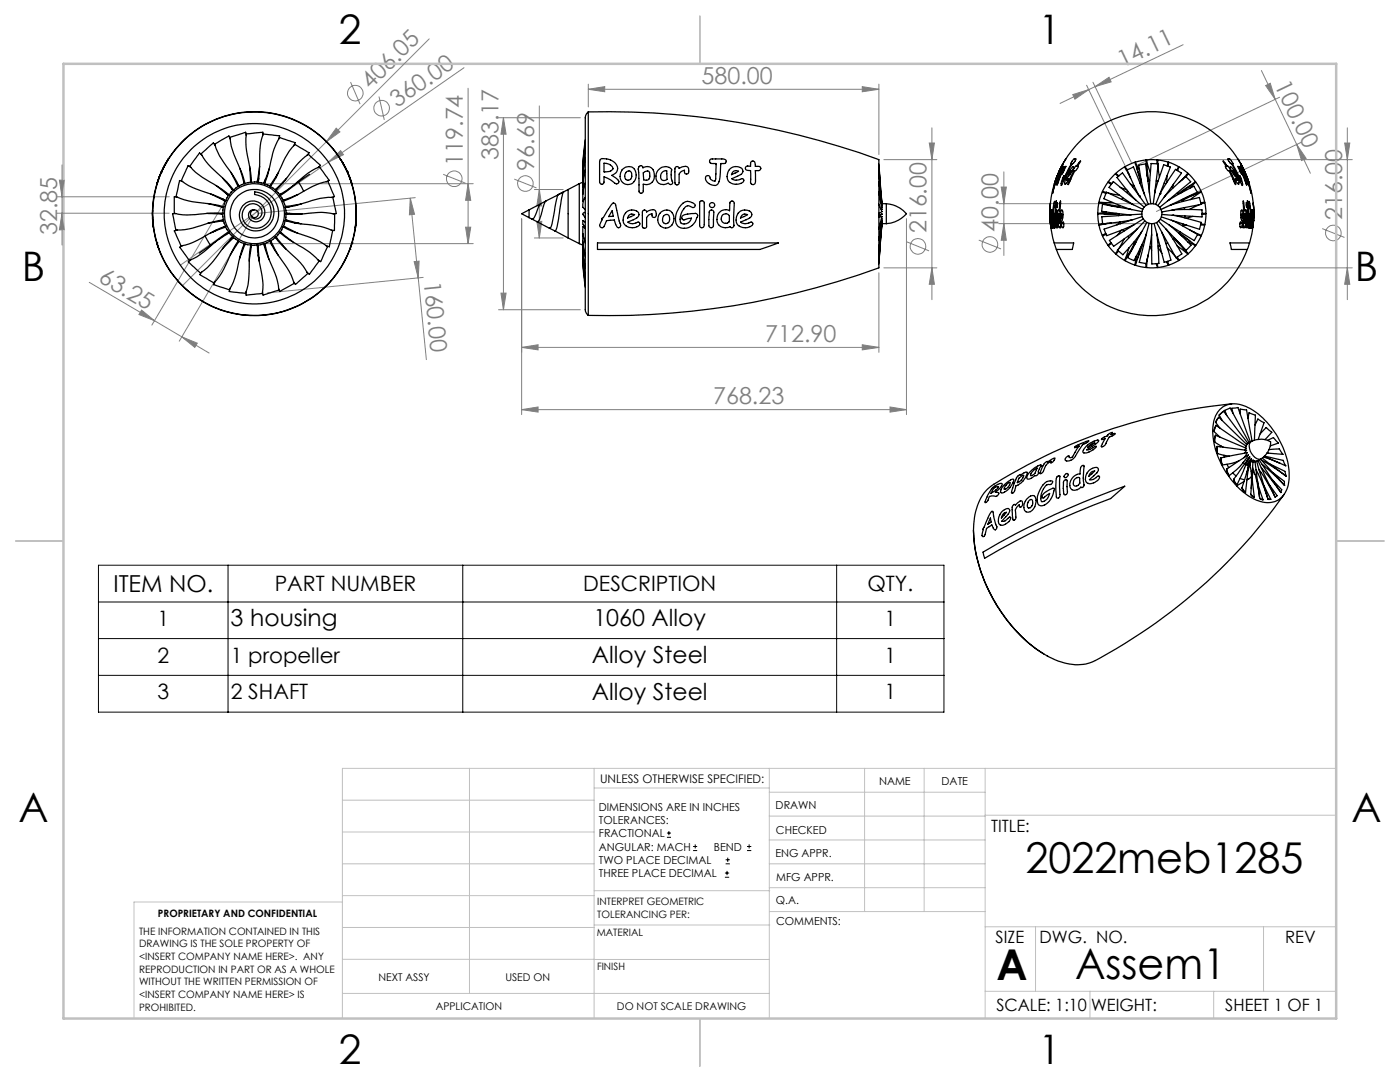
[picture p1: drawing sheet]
<svg xmlns="http://www.w3.org/2000/svg" width="279mm" height="216mm" viewBox="0 0 279 216" stroke-linecap="round" stroke-linejoin="round" font-family="sans-serif">
<g fill="none" stroke="#808080" stroke-width=".2">
<path d="M70 16.4l1.9 4.4M75.6 19.3l1.1 4.6M85.7 7.8l-49.3 49.2M92.6 13.5l-27.1 18.8M93.4 17.6v31M117.4 17.8l3.3-.5v1zM117.4 16.8v4.5M117.4 17.8h58M172.1 17.3l3.3 .5-3.3 .5zM175.4 16.8v14M214.1 18.9l3.2-1-2.8 1.9zM216.9 17l7.6 16"/>
<path d="M217.3 17.9l-5.7 2.7M218.1 16.4l7.7 16M218.5 17.3l2.8-1.9 .5 .9zM218.5 17.3l-1.2 .6M236.1 8.9l-17.6 8.4M251.7 14.1l2.8 5.7M252.6 17.1l.9-.5 1 3.2zM254.5 19.8l7 14.8M255.4 19.4l-28.3 13.5M11.4 39.3h22.4M11.9 35.9h1l-.5 3.4zM12.4 32.9v16"/>
<path d="M51.8 36.7h42.6M65.5 32.3l2.5-2.2 .5 .8zM65.5 32.3l-29.5 20.6M67.1 25.6l.7 .7-2.7 2zM81.9 39.5l3.2 32.3M81.9 39.5l.8 3.3-1 .1zM82.9 39.4l-31.1 3.1M88.4 34.8l4.5 1.7M93.4 36.7l.5 3.3h-1zM99.5 23.5h16.3M100.5 23.5l.5 3.3h-1zM100.5 23.5v38.3"/>
<path d="M102.6 35.7l4.5 1.8M106.6 37.8h5.8M107.6 21.1v26.4M107.6 37.8l.5 3.3h-1zM176.4 31.9h10.6M185.5 28.5h1l-.5 3.4zM186 25.5v34.3M199.8 37.3h1l-.5 3.3zM200.3 34.3v16.7M230.9 31.9h39M258.8 28.9l1.9 2.7-.9 .4zM259.7 28.4l-28.9 13.8"/>
<path d="M268.4 28.5h1l-.5 3.4zM268.9 25.5v34.3M11.4 42.5h22.4M12.4 42.5l.5 3.4h-1zM17.8 56.3l18.5 10.9M44.8 40.3l-14.5 24.6M50.3 43.5l-14.5 24.6M51.8 48.6h42.6M82.7 52.2l.9-.1-.1 3.4zM84.5 55.4l-31.2 3.1M92.9 45.3h1l-.5 3.3zM100 58.5h1l-.5 3.3z"/>
<path d="M104.1 43.6v39.1M106.6 47.5h5.8M107.1 44.2h1l-.5 3.3zM175.4 54.4v15.9M176.4 53.4h10.6M180.9 43.6v39.1M181 48.3l4.4 1.8M186 53.4l.5 3.3h-1zM195.3 47.9l4.5 1.8M199.3 40.6h29.6M199.3 44.6h29.6M200.3 44.6l.5 3.3h-1z"/>
<path d="M230.9 53.4h39M263.9 45.6l4.4 1.8M268.9 53.4l.5 3.3h-1zM28.3 61.9l2.5 2.1-3.1-1.2zM36.3 67.2l5.4 3.2M36.3 67.2l3.1 1.3-.5 .8zM99.5 61.8h16.3M104.1 69.3l3.3-.5v1zM104.1 69.3h71.3M172.1 68.8l3.3 .5-3.3 .5zM104.1 81.7l3.3-.5v1zM104.1 81.7h76.8"/>
<path d="M177.6 81.2l3.3 .5-3.3 .5z"/>
<circle cx="70.9" cy="18.6" r="1.55"/>
<circle cx="76.2" cy="21.6" r="1.55"/>
<circle cx="90.7" cy="35.7" r="1.55"/>
<circle cx="104.9" cy="36.6" r="1.56"/>
<circle cx="183.2" cy="49.1" r="1.55"/>
<circle cx="197.6" cy="48.8" r="1.55"/>
<circle cx="266.1" cy="46.5" r="1.55"/>
</g>
<g fill="none" stroke="#000" stroke-width=".2">
<path d="M19.6 112.8h168.8v29.3h-168.8zM45.5 112.8v29.3M92.4 112.8v29.3M167 112.8v29.3M19.6 120.1h168.8M19.6 127.4h168.8M19.6 134.8h168.8M133.1 167.1h.8M133.1 166.2h.8M133.5 165.8v.9M138.3 169.7h.8M138.3 168.9h.8"/>
<path d="M138.7 168.5v.8M144.7 175h.8M144.7 174.2h.8M144.8 172.4h.9M144.8 171.6h.9M145.1 173.8v.8M145.2 171.1v.9M149.1 169.7h.8M149.1 168.9h.8M149.5 168.5v.8"/>
</g>
<g fill="none" stroke="#c0c0c0" stroke-width=".2">
<path d="M68.3 159.7h50.3M93.7 153.3v44.9M118.6 153.3v49.9M118.6 157.2h34.9M153.5 153.3v49.9M153.5 158.1h43.1M172.5 153.3v28.6M184.4 153.3v28.6M196.6 153.3v49.9M266.7 153.3h-198.4v49.9M68.3 178.7h50.3M68.3 172.4h50.3"/>
<path d="M68.3 166h50.3M68.3 180h-41.6v23.2M118.6 177.7h35M153.5 167.6h43.1M153.5 162.8h43.1M153.5 172.4h43.1M153.5 177.1h43.1M196.6 162.7h70.1M68.3 198.2h85.2M68.3 191.4l85.2 .1M68.3 185.1h50.3M118.6 184.6h35"/>
<path d="M153.6 181.9h43M196.6 197.8h70.1M196.6 184.9h70.1M206.7 184.9v12.9M217.5 197.8v5.4M242.2 197.8v5.4M252.2 184.9v12.9"/>
</g>
<path d="M139.7 3.2v9.5M3.1 107.9h9.6M266.7 107.9h9.5M139.7 203.2v9.6" fill="none" stroke="#c0c0c0" stroke-width=".25"/>
<path d="M12.7 12.7h254v190.5h-254z" fill="none" stroke="#c0c0c0" stroke-width=".5"/>
<g fill="#808080">
<path d="M65.5 32.3l2.5-2.2 .5 .8z"/>
<path d="M67.1 25.6l.7 .7-2.7 2z"/>
<path d="M117.4 17.8l3.3-.5v1zM172.1 17.3l3.3 .5-3.3 .5zM104.1 69.3l3.3-.5v1zM172.1 68.8l3.3 .5-3.3 .5z"/>
<path d="M104.1 81.7l3.3-.5v1zM177.6 81.2l3.3 .5-3.3 .5z"/>
<path d="M214.1 18.9l3.2-1-2.8 1.9zM218.5 17.3l2.8-1.9 .5 .9z"/>
<path d="M107.1 44.2h1l-.5 3.3zM107.6 37.8l.5 3.3h-1zM12.4 42.5l.5 3.4h-1zM11.9 35.9h1l-.5 3.4z"/>
<path d="M100.5 23.5l.5 3.3h-1zM100 58.5h1l-.5 3.3zM185.5 28.5h1l-.5 3.4zM186 53.4l.5 3.3h-1zM93.4 36.7l.5 3.3h-1zM92.9 45.3h1l-.5 3.3zM268.4 28.5h1l-.5 3.4zM268.9 53.4l.5 3.3h-1zM199.8 37.3h1l-.5 3.3zM200.3 44.6l.5 3.3h-1z"/>
<path d="M81.9 39.5l.8 3.3-1 .1zM82.7 52.2l.9-.1-.1 3.4z"/>
<path d="M252.6 17.1l.9-.5 1 3.2zM258.8 28.9l1.9 2.7-.9 .4z"/>
<path d="M28.3 61.9l2.5 2.1-3.1-1.2zM36.3 67.2l3.1 1.3-.5 .8z"/>
</g>
<g fill="none" stroke="#000" stroke-width=".25">
<path d="M31.4 36.3l-.1 .5zM31.7 35.6a19.3 19.3 0 0 0-1.3 6.3M31.7 35.6l.1-.3-.4 1M32.2 34.3l-.5 1.3M32.2 34.3h.1M33 32.7l-.8 1.6M33.1 32.6l-.9 1.7M33.1 32.6h.1M33.1 32.6l-.1 .1M33.6 31.8a20.3 20.3 0 0 1 34.3 0M33.6 31.8l-.6 .9M33.6 31.8l.1-.2-1.3 2.3-1 2.4"/>
<path d="M35.4 39.4l-.6-.1v3.2a18.6 18.6 0 0 0 6.8 0l2.9 .1 .1-1.3M36.4 36.2l-.6-.1-.7 3.1a18.8 18.8 0 0 0 6.7 1.5l2.9 .6 .3-1.3M38.1 33.4l-.6-.3-1.3 3a19 19 0 0 0 6.3 2.7l2.6 1.2 .6-1.1M40.3 31l-.5-.5-1.9 2.7a18.5 18.5 0 0 0 5.5 4l2.4 1.7 .8-1M42.1 38.7l2.8 1.4M42.9 29l-.3-.5-2.5 2.2a18.8 18.8 0 0 0 4.6 5.1l1.9 2.2 1.1-.9M43.1 37l2.5 2M44.3 39.7l.5 .2M44.4 35.5l2.1 2.5M44.7 35.9l.6 .5M44.8 39.9l-.1 .1M45 38.6l.4 .2"/>
<path d="M45.5 38.7l-.1 .1M45.9 27.7l-.2-.6-2.8 1.7a18.9 18.9 0 0 0 3.4 5.9l1.4 2.5 1.2-.6M46 34.4l1.5 2.8M46.4 37.7l-.1 .1M47.6 36.9l-.2 .1M47.9 33.6l.8 3.1M48.8 36.3l-.2 .1M49.1 27l-.1-.6-3.1 1a19.3 19.3 0 0 0 2.1 6.5l.9 2.8 1.3-.4M49.8 33.2l.2 3.2M50.2 36.1h-.2M51.4 36.1h.1M51.6 35.6v.5"/>
<path d="M51.8 33.2l-.5 3.1M52.4 27l.1-.6-3.3 .3a18.9 18.9 0 0 0 .7 6.8l.3 2.9h1.3M52.7 36.3l.2 .1M52.9 35.9l-.1 .5M53.8 33.6l-1.2 3M54 36.9l.2 .1M55.1 37.7l.1 .1M55.4 34.8l-.4 .8M55.6 34.4l-1.8 2.7M55.6 27.7l.2-.6-3.3-.4a19.2 19.2 0 0 0-.7 6.8l-.3 2.9 1.3 .3M56.1 38.7l.1 .1M56.8 39.9v.1"/>
<path d="M57.2 35.6l-2.3 2.3M58.6 29.1l.3-.6-3.1-1.1a17.8 17.8 0 0 0-2.1 6.6l-.9 2.7 1.2 .5M59.5 38.8l-3 1.2M59.5 36.3l1.1 1.9M61.3 31l.4-.5-2.9-1.7a17.6 17.6 0 0 0-3.4 5.9l-1.5 2.6 1.2 .7M61.8 34.8l-6 4M63.5 33.4l.4-.5-2.3-2.1a18.6 18.6 0 0 0-4.7 5.1l-1.9 2.1 .9 1M65.1 36.3l.6-.3-1.9-2.7a21.9 21.9 0 0 0-6.3 4.6l-1.6 1.1 .7 1.1M66.1 39.4l.6-.2-1.3-3a18.8 18.8 0 0 0-6.2 2.8l-2.7 1.1 .5 1.3M67.9 31.8l.6 .9M67.9 31.7l1.4 2.5 .9 2.6-.5-1.5 .1 .3M67.9 31.7v.1"/>
<path d="M68.4 32.6l.9 1.7M68.5 32.6h.1M68.5 32.6v.1M68.5 32.7l.8 1.6M69.3 34.3l.5 1.3M69.3 34.3h.1M69.8 35.6a21.1 21.1 0 0 1 1.3 6.3M111.4 38.8l1.1-.5a18.5 18.5 0 0 0-1 5.4l-.4 1.8-.2 .5-.2 .1M111.4 38.8l-.3 1.1-.5 2.8a5.9 5.9 0 0 1-.9 2.8h-.1M111.4 38.8l-2.5 1.3M113.4 37.8v9.7M113.4 37.8l-2 1"/>
<path d="M115.6 36.7v11.9M115.6 36.7l-2.2 1.1M116.3 36.4l-.7 .3M116.8 39.4a2.51 2.51 0 0 0-.5 2l.5 .5M116.8 36.5a7 7 0 0 0-.4 3.7M116.8 33.8l-.1 .3a14.9 14.9 0 0 0-.4 4.6M116.8 31.5l-.1 .4a24.5 24.5 0 0 0-.4 5.4M116.8 29.8l-.4 3.3-.1 3M116.8 28.5l-.4 3.7-.1 3M116.8 27.9l-.4 3.8-.1 3M117.4 22.3a153.8 153.8 0 0 1 58 9.7v21.3a153.7 153.7 0 0 1-58 9.6M117.4 22.3a2.67 2.67 0 0 0-.6 2.3v36.9a1.63 1.63 0 0 0 .6 1.4"/>
<path d="M117.4 22.3v40.6M119.8 31.9a1.59 1.59 0 0 1 1.7-.1 1.87 1.87 0 0 1 1.5 2.5l-.9 .7 1.3 1a.45 .45 0 0 1-.1 .6 .45 .45 0 0 1-.6 0l-.8-.7-1.4-.6v.5a.63 .63 0 0 1 0 .7 .63 .63 0 0 1-.6 .3 2.16 2.16 0 0 1-.2-1.8v-2.8zM120.5 32.6a1.54 1.54 0 0 1 1.8 1.2 2.35 2.35 0 0 1-1.8 .5zM124.1 33.9a1.59 1.59 0 0 1 2.1-.5 1.59 1.59 0 0 1 .7 2 1.64 1.64 0 0 1-2.2 1.3 1.64 1.64 0 0 1-.7-2.5zM125.1 34.3a.62 .62 0 0 1 .7-.1 .62 .62 0 0 1 .3 .7 .78 .78 0 0 1-.8 1 .78 .78 0 0 1-.5-1.2zM127.6 33.1a.43 .43 0 0 1 .7 .4 1.51 1.51 0 0 1 1.7 0 1.51 1.51 0 0 1 .6 1.6 1.63 1.63 0 0 1-2.2 1.7v.6a.89 .89 0 0 1-.4 1.2 .9 .9 0 0 1-.5-1.2l-.1-3.7zM128.4 34.5a.69 .69 0 0 1 .6-.4 .69 .69 0 0 1 .6 .4 .96 .96 0 0 1 0 1.1 .96 .96 0 0 1-1 .3h-.2zM131.5 33.8a1.54 1.54 0 0 1 2.6 .2l-.2 1.3 .2 .6a.49 .49 0 0 1 0 .8 .49 .49 0 0 1-.7-.2 1.55 1.55 0 0 1-1.9 .1 1.55 1.55 0 0 1-.5-1.9zM132.2 34.4l.4-.3h.5v1.7a.79 .79 0 0 1-1 .1 .79 .79 0 0 1-.2-1.1zM134.8 33.4a.42 .42 0 0 1 .4-.1 .42 .42 0 0 1 .3 .3 1.2 1.2 0 0 1 1.9 0v.4a.45 .45 0 0 1-.2 .7 .45 .45 0 0 1-.6-.4v-.3h-.3l-.4 .3-.4 .4v1.7a.45 .45 0 0 1-.5 .5 .45 .45 0 0 1-.3-.7zM141.8 31.7h.7a4.7 4.7 0 0 1 2.4 .2 .45 .45 0 0 1 0 .5 .45 .45 0 0 1-.4 .2h-.7v.2a8.2 8.2 0 0 1-.5 3.9 1.62 1.62 0 0 1-2.3-.5 .62 .62 0 0 1-.2-.8 .62 .62 0 0 1 .7-.3 1.23 1.23 0 0 0 1 1l.2 .1 .1-.5 .1-2.9a.34 .34 0 0 0-.2-.2 .34 .34 0 0 0-.4 0 .52 .52 0 0 1-.6-.2 .52 .52 0 0 1 .1-.7zM145.8 33.6a1.75 1.75 0 0 1 2.4 .2 .94 .94 0 0 1-.9 1.3l-1.2 .6a2.51 2.51 0 0 0 2.1 0l.2 .1a1.19 1.19 0 0 1-1.5 1 1.65 1.65 0 0 1-1.6-.8 1.65 1.65 0 0 1 .1-1.9z"/>
<path d="M146.3 34.3l.5-.3 .6 .2-1.4 .7zM148.9 33.2h.9v-.2a.74 .74 0 0 1 .4-.9l.4 .3 .1 .8h.4a.5 .5 0 0 1 .7 .4 .5 .5 0 0 1-.7 .4h-.4l.1 1.7a.75 .75 0 0 1-.6 1.1 .75 .75 0 0 1-.4-1.1v-1.7h-.5a.44 .44 0 0 1-.5-.2 .44 .44 0 0 1 .1-.6zM175.4 38.3l.6 3.5h-.1M175.4 36.2l.6 5.2M175.4 34.5l.6 6.5M175.4 33.3l.6 7.5M175.4 32.7l.6 7.9h.9M210.8 35.6a19.7 19.7 0 0 0-1.2 6.3M210.8 35.6l-.4 1.1 .3-.7M211 35.2l.5-1.1-.8 1.8M211 35.2l-.3 .7M211.3 34.3l-.5 1.3"/>
<path d="M211.6 33.7l-.9 2.3M211.6 34.1l-.7 1.8zM211.6 33.7l-.3 .6M211.9 33.2l-1.5 3.6 .5-1.5zM211.9 34l-.9 2zM212.1 33.1l-1.6 3.8-.4 1.7 .8-3zM212.1 32.7l-.8 1.6M212.1 32.7l-.5 1M212.2 33.4l.1-.2-1.3 3.5-.1 .1v-.3l-.1 .3a8.7 8.7 0 0 1 1.4-3.4zM212.5 33.2l-.2 .4 .4-.4-.6 1.3-.2 .2 .4-.7-.5 .7-.8 2.2 .7-2.1zM212.7 31.8a20.3 20.3 0 0 1 34.4 0M212.7 31.8l-.6 .9"/>
<path d="M212.7 31.8l-1.1 1.9M213.7 34.1l.1 .1-.6 .7zM213.9 32.6h.1M213.9 33.4l.3-.2a.78 .78 0 0 1-.3 1l-1.1 1.5v.2l.4-.2v.1l-.4 .8-.3 .2a5.3 5.3 0 0 1 1.4-3.4zM214.3 31.8h.4l-1.3 1.9-1.6 3.3a2.88 2.88 0 0 1 .6-2l-.3 1.2 1.8-3.6-.2-.1zM215.5 32.2l.2-.1-.7 1.1h.2l-.2 .4a.42 .42 0 0 1-.5 .4l-1.4 2.8 1.2-2.8-.1-.2a.67 .67 0 0 1 .6-.6zM220 38.3l.7 .3M220 38.2l.8 .2M221.1 36.4l.7 .4M221.2 38.5l2.2 .4M221.2 36.3l.7 .3M222.6 34.7l.5 .5"/>
<path d="M222.7 34.6l.6 .5M223.6 37.4l1.3 .5M224.1 39.5l-.2 .3M224.4 33.3l.9 1.5M224.5 33.3l.5 .6M225.1 34.4l.5 1.2M225.1 38.1l-.3 .3M225.6 36.7l.7 .4M226.3 37.1l-.3 .2M226.5 32.4l1.3 3.5M226.6 39.8h.1M226.6 32.3l.8 1.6"/>
<path d="M226.9 33.6l.9 2.8M227.4 39.1h.1M227.5 36.4v.1M227.5 39.3l-1.1-2-1.5-3.4 1.3-.6 3 7.5M227.8 36.4l-.3 .1M228.4 38.6h-.1M228.4 38.8l-.5-2.3-.6-3.6 1.3-.2 1.1 7.9M228.7 31.9l.6 4.2M228.8 31.9l.8 2.6M228.8 33.2l.2 2M229 35.6l.1 .5h.3M229.4 38.3h.1"/>
<path d="M229.4 38.6l.3-6 1.4 .1-.9 8M230.4 38.6l.6-2.3 1.2-3.4 1.4 .4-3 7.5M230.5 38.3h.1M230.8 36.1l.3 .1M230.9 31.9v.8M231.1 31.9v.8M231.1 33.1l.3 2.2M231.4 38.9l3.2-5.1 1.2 .7-4.7 6.5M231.5 38.6h.1M232.3 39.4l1.6-1.7 2.7-2.5 1 1.1-6.2 5.1M232.3 36.5l.4 .2M232.4 39.2h.1"/>
<path d="M232.9 35v1.4M233.2 32.3l-.3 .8M233.3 32.4l-.2 .8M233.3 39.9h.1M233.8 37.3l.3 .2M234.2 36.8l-.2 .7M235 38.4l.2 .4M235.2 33.3l-.4 .6M235.3 33.3l-.3 .7M236.2 35.5l-.9 .9M236.3 39.7l-.4 .2 .1 .3M237 34.6l-1.1 1.3"/>
<path d="M237.1 34.6l-.4 .7M237.6 37l-2.4 1.7M238.5 38.7l-1.8 .8M238.6 36.2l-3 2.4M238.6 36.3l-1.2 1.3M239.7 38.2l-3.8 1.8M239.7 38.3l-2.1 1.5M244.1 32.1l1.3 1.5 .1 .3-.1 .1 1 2.1a.49 .49 0 0 1 .1 .7l-1.2-2.8a.44 .44 0 0 1-.6-.4l-.2-.4h.2zM245 31.8l.2-.1a1.02 1.02 0 0 1 .8 .9h-.1l1.8 3.6-.3-1.2a2.97 2.97 0 0 1 .5 2l-1.4-3.1-.8-1.3-.2-.1zM245.6 33.2a4.9 4.9 0 0 1 1.6 3.6l-.6-.7-.1-.4 .3 .2 .1-.2-1.1-1.5-.3-.7zM245.9 32.6h.1M246 34l.6 .9-.6-.7z"/>
<path d="M247.1 31.8l.5 .9M247.1 31.8l1 1.9M247.1 33.2l.3 .4-.1-.3 .5 .8 1 2.8-1-2.4-.3-.5 .3 .7zM247.5 33.2a9.4 9.4 0 0 1 1.5 3.6l-.2-.3v.3zM247.6 32.7l.8 1.6M247.6 32.7l.5 1M247.7 33.1l1.1 2.5 .9 3-.5-1.8zM247.9 33.2l.9 2 .5 1.6zM247.9 34l.8 2zM248.1 33.7l1.2 3-.3-1.1M248.1 34.1l.8 1.8zM248.1 33.7l.3 .6"/>
<path d="M248.3 34.1l.8 1.8zM248.4 34.3l.6 1.3M249 35.6a20.6 20.6 0 0 1 1.2 6.3M30.4 41.9l.1 2.1M30.4 41.9l.2 3.5-.1-1.4M30.5 44l.2 1.7 .6 2.8M30.5 44h.1M31.3 48.5l.4 1.3M31.3 48.5h.1M31.7 49.8a20.3 20.3 0 0 0 19.1 13.2 20.3 20.3 0 0 0 19-13.2M31.7 49.8h.1M35.1 42.6l-.7 .1 .7 3.2a17.7 17.7 0 0 0 6.7-1.4l2.8-.6-.2-1.3"/>
<path d="M40.9 47.1l1.1 1.8M41.2 42.6l3.2 .2M41.5 40.6l3.1 .8M43.2 45.9l-.7 .4M44.2 42.5v.2M44.3 43.9v.2M44.3 41.2v.1M44.6 43.9l.4 1.2-1.8 .8a34.2 34.2 0 0 1-6.2 3l-.9 .2-1.3-3 .6-.2M44.6 44.1l-3.1 .5M44.7 45.3l.1 .1M45 45.2l.7 1-1.6 1.2a33.6 33.6 0 0 1-5.5 4.2l-.8 .4-1.9-2.7 .5-.3M45 45.3l-2.9 1.2"/>
<path d="M45.4 46.5l.1 .1M45.4 46.5l-.3 .3M45.6 46.3l.9 .9-1.3 1.4a32.1 32.1 0 0 1-4.5 5.3l-.7 .6-2.4-2.3 .5-.3M45.7 46.4l-5.9 4.1M46.3 47.5l.1 .1M46.3 47.4l-.4 .4M46.5 47.3l1.1 .7-1 1.7a34.1 34.1 0 0 1-3.3 6.1l-.6 .6-2.8-1.6 .4-.5M46.6 47.4l-2.2 2.3M47.4 48.3l.2 .1M47.6 48.1l1.2 .5-.7 1.8a32.3 32.3 0 0 1-1.9 6.6l-.4 .8-3.2-1 .3-.6M47.7 48.2l-1.7 2.7M48.6 48.9h.2"/>
<path d="M48.8 48.6l1.3 .3-.3 1.9a32.3 32.3 0 0 1-.5 6.9l-.3 .8-3.2-.3 .1-.7M48.9 48.7l-1.1 3M50 49.2h.2M50.1 48.9h1.3l.1 1.9a34.4 34.4 0 0 1 1 6.9l-.1 .9-3.3 .3v-.7M50.2 48.9l-.5 3.2M50.7 41.9a.77 .77 0 0 1 .8 1 .77 .77 0 0 1-1.3 .2M50.7 41.9a.77 .77 0 0 0-.5 1.2M50.7 41.9a1.14 1.14 0 0 0-1.1 .9 1.14 1.14 0 0 0 .7 1.3 1.93 1.93 0 0 0 2.5-1 1.93 1.93 0 0 0-.9-2.5 2.81 2.81 0 0 0-3.7 .8 2.81 2.81 0 0 0 .5 3.8 3.7 3.7 0 0 0 5-.3 3.7 3.7 0 0 0 .2-5 4.1 4.1 0 0 0-3.1-1.6v.5a3.4 3.4 0 0 1 3.3 3.2 3.4 3.4 0 0 1-2.8 3.5 2.53 2.53 0 0 1-2.9-1.7 2.53 2.53 0 0 1 1.4-3.1 1.7 1.7 0 0 1 2.1 .6 1.7 1.7 0 0 1-.1 2.2 .97 .97 0 0 1-1.6-.4M51.4 48.9l1.2-.3 .6 1.9a36.7 36.7 0 0 1 2.4 6.5v.9l-3.1 1-.1-.7M51.5 50.9l.2 .7M51.5 48.9l.2 3.2M51.5 49.2h-.1"/>
<path d="M52.7 48.7l1.1-.6 1 1.7a30.1 30.1 0 0 1 3.6 5.9l.3 .9-2.9 1.6-.2-.6M52.8 48.6l.9 3.1M52.8 48.9l.2 .4M52.9 48.9h-.2M53.9 48.2l1-.9 1.3 1.5a31.5 31.5 0 0 1 4.8 5l.4 .8-2.4 2.1-.4-.5M54 48.4l.2 .5M54 48l1.5 2.9M54.2 48.3l-.2 .1M55 47.4l.8-1 1.5 1.2a32.2 32.2 0 0 1 5.8 3.8l.6 .7-2 2.7-.5-.5M55.1 47.3l2 2.4M55.2 47.5l-.1 .1M55.8 46.4l.6-1.2 1.8 .9a26 26 0 0 1 7.2 3.1l-1.4 3-.5-.3"/>
<path d="M56 46.3l2.5 2M56.2 46.5l-.1 .1M56.5 45.3l.4-1.3 1.9 .5a25.5 25.5 0 0 1 7.6 1.5l-.7 3.2-.6-.2M56.6 45.1l2.8 1.5M56.8 45.3v.1M56.9 44l.1-1.3h2.9a18.8 18.8 0 0 1 6.9 0l-.1 3.3-.6-.1M57 43.9l3.1 .8M57.1 42.5l3.2 .2M57.2 41.2l.1 .1M57.3 43.9l-.1 .2M57.4 42.5v.2M57.7 41.3l-.5 .1"/>
<path d="M57.8 42.6l-.4 .1M58.8 44.5l.9 .1M60.1 40.7l-3.2 .5M66.5 42.7l.6-.2-.7-3.1a19 19 0 0 0-6.7 1.4l-2.8 .6 .2 1.3M69.8 49.8h.1M70.2 48.5h.1M70.3 48.5l-.5 1.3M71.1 44l-.2 1.7-.6 2.8M71.1 44h.1M71.1 42.7v1.3M71.1 41.9v.8M71.1 41.9l-.2 3.5 .2-1.4"/>
<path d="M105.6 41.9v1.5M105.6 43.4l.5 .3M106.1 43.7l1.1 .5M107.2 44.2l2.4 1.3M107.9 40.7l-.4 .5-.4 1.1a1.8 1.8 0 0 1-.9 1.4h-.1M107.9 40.7l-3.8 2 1.5 .7M108.9 40.1l-.4 .7-.4 1.7a2.75 2.75 0 0 1-.8 1.8l-.1-.1M108.9 40.1l-1 .6M109.6 45.5l1.1 .6M110.7 46.1l2.7 1.4M113.4 47.5l2.2 1.1M115.6 48.6l.7 .3"/>
<path d="M116.3 48.1l.1 2.6 .4 2.8M116.3 49.3l.1 2.7 .4 3.4M116.3 50.1l.1 2.9 .4 3.7M116.3 50.7l.1 2.8 .4 3.8M116.3 50.1v.3M116.3 49.2v.5M116.3 46.6l.1 2.4 .4 2.2M116.8 45.6l-.5-.4a6.6 6.6 0 0 0 .5 3.3M116.8 42.5a.32 .32 0 0 0-.3 0 .32 .32 0 0 0-.2 .3l.5 .6M116.8 44.3l-.5-.3a1.99 1.99 0 0 0 .5 1.6l-.4-.8M119.2 48.5h36.2l-3.7 1.3h-32.5zM122.2 42.1l.2 1-.9 .1z"/>
<path d="M122.2 40.6a.39 .39 0 0 1 .4 0 .39 .39 0 0 1 .3 .3l.7 3.2a.99 .99 0 0 1 0 1.3h-.1a1.32 1.32 0 0 1-.8-1.3l-.1-.2-1.6 .1-.5 1.2a.46 .46 0 0 1-.6 .2 .46 .46 0 0 1-.1-.7l.4-.8v-.4l.2-.1zM125.1 42.3a1.82 1.82 0 0 1 2.4 .2v.6l-.4 .4-1.8 .8a1.81 1.81 0 0 0 2.1 0l.2 .1 .1 .3a1.81 1.81 0 0 1-2.7 .3 1.81 1.81 0 0 1 .1-2.7zM125.5 43l.4-.3 .7 .1-1.4 .7zM128.3 42.1a.42 .42 0 0 1 .5-.2 .42 .42 0 0 1 .2 .4l.6-.3a.84 .84 0 0 1 1.3 .2 .84 .84 0 0 1-.4 1.2l-.3-.1-.1-.6-.7 .2-.2 .4-.2 1.8a.42 .42 0 0 1-.4 .4 .42 .42 0 0 1-.4-.4zM131.9 42.4a1.57 1.57 0 0 1 1.9-.3 1.57 1.57 0 0 1 .7 1.9 1.65 1.65 0 0 1-2.2 1.4 1.65 1.65 0 0 1-.8-2.5zM132.4 43.1a.7 .7 0 0 1 1-.2 .7 .7 0 0 1 .2 .9 .74 .74 0 0 1-.9 .8 .74 .74 0 0 1-.4-1.1zM136.3 40.6a1.69 1.69 0 0 1 2.4 .4l-.1 .3-.2 .1a1.37 1.37 0 0 0-1.8 .1 2.71 2.71 0 0 0-.7 3 1.42 1.42 0 0 0 2.1-1l-.7 .1a.93 .93 0 0 1-1.2 0v-.3a3.2 3.2 0 0 1 2.7-.7 .45 .45 0 0 1 .4 .3 .45 .45 0 0 1-.1 .5 2.36 2.36 0 0 1-1.5 2 2.36 2.36 0 0 1-2.5-.5 3.7 3.7 0 0 1 1.2-4.3zM139.7 40.2a.51 .51 0 0 1 .8 .3v4.3a.47 .47 0 0 1-.3 .6 .47 .47 0 0 1-.6-.4v-4.7zM141.6 42.1a.46 .46 0 0 1 .5-.2 .46 .46 0 0 1 .4 .4l-.1 2.1a.76 .76 0 0 1-.5 1 .87 .87 0 0 1-.4-1.2zM143.5 42.4a1.68 1.68 0 0 1 2.1-.3l.1-1.6a.44 .44 0 0 1 .4-.4 .44 .44 0 0 1 .4 .5v4.3a.42 .42 0 0 1-.3 .5 .42 .42 0 0 1-.5-.2 1.79 1.79 0 0 1-2.3-.4 1.79 1.79 0 0 1 .1-2.4zM144.3 42.8a.78 .78 0 0 1 .9 0 .78 .78 0 0 1 .4 .8v.6a.95 .95 0 0 1-1.5 .1 .95 .95 0 0 1 .2-1.5zM147.6 42.3a1.59 1.59 0 0 1 2.4 .4v.1a1.48 1.48 0 0 1-1.1 1.1l-1.1 .4a2.74 2.74 0 0 0 2.3 0l.1 .3a1.21 1.21 0 0 1-1.5 .8 1.65 1.65 0 0 1-1.6-.7 1.65 1.65 0 0 1 0-1.8z"/>
<path d="M148.1 43l.3-.3 .8 .1-1.4 .7zM175.4 40.7l.6 1.5-.6 .3M175.4 43.4l.6-.2-.6 2.5M175.8 42.9l-.4 .5M175.9 43.7h.1l-.6 4.3M176 44.1l-.6 5.8M176 44.4h.1M176 42.7l-.6 .6M176 42.7l-.6 .2M176 44.4l-.6 7M176 44.6l-.6 7.8M176 42.7l-.1 .1"/>
<path d="M176 41h.1M176.9 40.6a5.9 5.9 0 0 1 4 2.1 5.9 5.9 0 0 1-4 1.9M176.9 40.6v4M176.9 44.6h-.9l-.6 8.1M209.6 41.9v2.1M209.6 42l.1 3.4-.1-1.5M209.6 42.1v1.1zM209.6 43.1v.1M209.6 44l.2 1.7 .6 2.8M209.6 43.9v.1M209.6 42.7v.8zM209.6 41.9l.2 3.5-.2-1.5z"/>
<path d="M209.7 40.5l-.1 1.4zM209.7 41.9v.4l.1-.5v.2v1.4v-.7l-.1 .2 .1 2.2zM209.9 45.1v.4zM210 41.9l.1 3.6a8 8 0 0 1-.1-3.6zM210 42.8v1.8zM210.4 48.5a20.3 20.3 0 0 0 18.8 14.5 20.3 20.3 0 0 0 19.7-13.2M210.4 48.5h3.9l-.3 1.3h-3.1M210.5 40.2l.1 .4-.1 .8-.1-.3a8.6 8.6 0 0 0 0 3.6v-1.2l-.1 .4-.1-.9 .2-.4a.39 .39 0 0 1 .1 .6v2.3a9.6 9.6 0 0 1-.1-5.3zM210.8 40.1a22.2 22.2 0 0 0 .1 5.3 15.9 15.9 0 0 1-.1-5.3zM210.9 41.9l.2 3.5-.2-1.3zM211 40.4l-.1 1zM211.3 42.7l.1 1.9a2.5 2.5 0 0 1-.1-1.9z"/>
<path d="M211.6 40.1h.1a19 19 0 0 0 0 5.2v.1l-.1-.2-.1 .2a.99 .99 0 0 1-.4-1.1l-.1-1.4a.92 .92 0 0 1 .3-1l.1 .2zM211.9 41.9l.2 .4 .1 .8-.4 1.2 .2 .3 .2-.3 .1 .4a.54 .54 0 0 1-.2 .7 4.5 4.5 0 0 1-.2-3.5zM211.9 42.7l.1 .2-.2 .6zM219.3 40.5l4.1 .7M219.3 40.4h2.7M220 44.6l-.7 .2M220.3 42.7h3M220.6 40.7l1.9 .5M220.7 46.6l-.7 .4M220.8 46.7l-.7 .4M220.8 42.3l-1.8 .3M221 44.6l-1.6 .3"/>
<path d="M221.7 48.4l-.6 .5M221.8 48.5l-.6 .5M221.8 44.5l-1.2 .2M222.8 42.6l-3.7 .1M223.1 50l-.5 .6M223.2 50.1l-.5 .6M223.3 42.7l-.1 .3M223.5 44.3l.1 .4M223.5 41l-.1 .4-.5-.1M223.5 44.3l-.6 .6M223.8 45.9l-.9 1.1M224.1 45.8l.2 .3"/>
<path d="M224.4 47.7l-1.1 1.9M225.1 47.2l.2 .2M225.3 49.4l-.9 2.6M225.5 42.8v.1M225.6 41.8h.1M225.7 43.9v.1M226 40.7h.1M226.2 44.9h.1M226.2 40.9l-4.9-3.5 .9-1.2 6.2 5.1M226.2 49.2l-1.1 1.7M226.3 48.2l.4 .2-.3 .5M226.5 48.3l-2 3.7"/>
<path d="M226.8 40l-1.6-1.7-2.3-2.9 1.1-.9 4.7 6.5M226.8 51.1l-.3 1.8M226.9 45.8h.1M227.6 49.3l-1 3.6M227.7 46.4h.1M227.9 48.9l.3 .1M227.9 42.7l-8 .6 .2 1.4 3.6-.4 2.3-.4M227.9 42.2l-7.9-1.5-.1 1.5 5.9 .7M227.9 48.9l-.9 2.8M228 43.2l-7.7 2.5 .6 1.3 5.5-2.2M228.1 41.8l-7.3-3.5-.5 1.4 5.6 2.1M228.2 43.7l-6.8 4.3 .9 1.1 4.7-3.5"/>
<path d="M228.2 49v.1M228.5 44.1l-5.5 5.8 1.1 .9 2.4-2.7 1.4-1.9M228.7 52.6v.8M228.7 46.8h.1M228.9 44.4l-3.9 7 1.3 .6 1.6-3.2 .9-2.2M229 51.6l-.2 1.8M229.1 50.9l-.2 1.2M229.3 44.6l-1.9 7.8 1.3 .2 .8-3.6 .3-2.3M229.5 49.2h.3M229.6 49.2l.2 .8M229.8 47h.1M229.8 44.6l.1 8.1 1.4-.1-.4-6"/>
<path d="M230.3 44.6l2 7.8 1.4-.5-1.9-5.7M230.8 52.6l.2 .8M230.8 44.4l3.9 7 1.2-.7-1.9-3.1-1.3-2M230.9 46.8h.1M231 52.6l.1 .7M231.1 49.5l.8 1.1M231.2 44.1l5.5 5.9 1-1.1-2.6-2.5-1.8-1.5M231.5 49l-.4 .1M231.6 43.7l6.7 4.3 .7-1.2-5.2-2.9M231.9 46.5h.1M232.8 52.2l.4 .7M232.8 45.8v.1"/>
<path d="M232.9 49.5l1.6 1.6M233 52.1l.3 .8M233 40.1l5.3-3 .7 1.3-7.3 3.4M233 48.4l-.3 .2M233.5 45h.1M233.6 40.9l5.8-1.5 .3 1.4-7.9 1.5M233.8 40.8v.1M233.9 41.9h6v1.4l-8-.5M234 42.9l5.7 1.5-.3 1.4-7.6-2.5M234 44h.1M234.1 41.9h.1M234.2 47.6l2.9 3"/>
<path d="M234.2 42.9v.1M234.4 47.5l.3 .3M234.4 47.5l-.3 .2M234.7 51.4l.5 .6M234.9 51.3l.4 .6M234.9 49.1l2.2 1.6M235 48.1l1.3 1.6M235.3 46.5l2.3 1.7M235.4 46.2h.1M235.4 46.2l-.2 .3M235.5 46.8l3.2 2.1M236.1 44.7l-.1 .3"/>
<path d="M236.4 41.5v.3M236.5 43.1l-.1 .4M236.8 44.9l-.8 .1M237 48.2l1.6 .8M237.5 45.9l1.1 .6M238.1 43.2l-1.4 .3M238.2 46.3l1.5 .7M239 46.8l.7 .3M239.4 40.9l-2.1 .9M239.6 44.9h.8M239.7 44.7l.8 .1M239.9 42.6h.8"/>
<path d="M240.4 40.3l-.8 .2M240.5 40.4l-.8 .3M240.7 42.7l-.8 .1M247.7 42l.2-.1a4.2 4.2 0 0 1-.3 3.5l-.2-.5a.39 .39 0 0 1 .2-.6l.2 .3 .1-.3-.3-1.2zM247.8 42.8l.2 .7zM248.1 40.1l.3 2 .1-.3a4.9 4.9 0 0 1-.2 3.6l-.1-.2-.2 .2 .1-.4a17.5 17.5 0 0 0 0-4.7zM248.5 42.7l.1 .8-.2 1.1zM248.7 40.4l.1 1zM248.8 41.9l.1 1.9-.2 1.6zM248.9 40.1a14 14 0 0 1 0 5.3 22.5 22.5 0 0 0 0-5.3zM249.3 40.2a11.2 11.2 0 0 1 .1 5.2l-.1 .1-.1-.1 .1-2.8 .2 .4-.1 .9-.1-.4 .1 1.2a9.2 9.2 0 0 0 0-3.6l-.1 .3zM249.3 48.5h-3.8l.2 1.3h3.2"/>
<path d="M249.4 48.5l-.5 1.3M249.8 41.9a7.4 7.4 0 0 1-.2 3.6zM249.8 42.8v.9l-.1 .9zM249.9 41.8a10.7 10.7 0 0 1-.1 3.7l.2-2.1zM250 41.9v.4zM250.1 40.5l.1 1.5zM250.1 41.9l.1 1.6-.3 1.9 .2-1.1zM250.2 42.7v.8zM250.2 44l-.3 2.2-.5 2.3M250.2 42l-.2 3.4 .2-1.5v.1M250.2 41.9v2.1M250.2 43.1v.1"/>
<path d="M250.2 42.1v1.1zM198 97.4l1.1-.7a.6 .6 0 0 1 .9-.1l-.5 .8-.9 .8 .6 .1a.5 .5 0 0 1 0 .5 .5 .5 0 0 1-.5 .3 .93 .93 0 0 0-1.4 .3l-.1 .4a.45 .45 0 0 1-.6 .4l.6-1.5zM198.4 97.4v-.1a.62 .62 0 0 1 .9-.1l-.8 .8-.7 .4zM200.7 96.5l.6-.5a.64 .64 0 0 1 1-.2 3.4 3.4 0 0 1-2.4 2.6 .73 .73 0 0 1 .2-1.2zM201 96.6l.6-.3-.4 .9a.76 .76 0 0 1-.8 .4zM203 95.2v-.1a.5 .5 0 0 1 .7-.3 1.22 1.22 0 0 1 1.3-.5 4 4 0 0 1-2.3 2.7l-.2 .8a.47 .47 0 0 1-.1 .5 .47 .47 0 0 1-.5 0l.5-1.8zM203.3 95.4l1-.6-.1 .3a1.74 1.74 0 0 1-1.2 1.2zM204.9 99.6a1.18 1.18 0 0 1 1.6-.6 2.14 2.14 0 0 1-1.5 3.2 1.23 1.23 0 0 1-.5-1.8zM205.4 99.8l.4-.1a.98 .98 0 0 1 .3 1 .98 .98 0 0 1-.9 .7 1.12 1.12 0 0 1 .2-1.6zM205.7 94.1a2.96 2.96 0 0 1 2.2-1.3l-.6 1v.5a.61 .61 0 0 1-.7 .6 1.58 1.58 0 0 1-1.6 .6v-.6zM206.1 94.1l.9-.7-.1 .3a1.33 1.33 0 0 1-1.2 1.2zM208.2 96.7a1.54 1.54 0 0 1 1.9-.6 .74 .74 0 0 1-1 .6 3.1 3.1 0 0 0-1.2 3.4 1.76 1.76 0 0 0 1.6-1.6l-.5 .3a.91 .91 0 0 1-1 .5 .73 .73 0 0 1 .5-1l1.6-.9 .3 .1a3.8 3.8 0 0 1-2.5 3.4 .85 .85 0 0 1-.9-1.1v-.8l.3-.6z"/>
<path d="M208.5 92.4l2-1a.96 .96 0 0 1-.9 .9l.2-.3a2.76 2.76 0 0 0-1.6 2.2 .44 .44 0 0 1-.6 .2l.4-1.2zM211 95.1l.4-.2 .1 .1v3.7a.44 .44 0 0 1-.1 .6 .44 .44 0 0 1-.6-.1l-.1-1.5a4.6 4.6 0 0 1 .3-2.6zM212.4 95.8l.4-.1 .2 .1v1.8a.69 .69 0 0 1-.6 1.1l-.2-1.2v-1.3zM212.6 94.7l.3-.2a.48 .48 0 0 1 .2 .6 .48 .48 0 0 1-.7 .2l-.1-.2zM214.5 95.6a.69 .69 0 0 1 1-.2l-.1 1.1a.75 .75 0 0 1-1.2 .3v-.7zM214.6 89l2.7-1.1-.4 .5-.9 .4-1 1.6a1.91 1.91 0 0 1-2.4 1.5 .66 .66 0 0 1 .8-.8v.1a.54 .54 0 0 0 .6 .1 .54 .54 0 0 0 .3-.6l1.1-1.7-.9 .3zM215.9 93l.3-.1 .2 .2a11.6 11.6 0 0 0-.1 3.8 .37 .37 0 0 1-.2 .3 .37 .37 0 0 1-.4 0 1.21 1.21 0 0 1-1.1 .6 1.21 1.21 0 0 1-1.1-.7 2.2 2.2 0 0 1 2-2.5l.2-1.3zM216.8 89l.2-.2a3.6 3.6 0 0 1 2.2-1v.3l-.5 .5-1.8 1.1a2.19 2.19 0 0 0 1.6-.6l.3-.1a2.98 2.98 0 0 1-2.5 1.3l-.2-.3zM217.3 93.9a1.47 1.47 0 0 1 1.8-.4 1.45 1.45 0 0 1-.8 1.4l-.9 .8a2.2 2.2 0 0 0 1.7-.7h.2a.54 .54 0 0 1-.3 .9 1.78 1.78 0 0 1-2.1 .4 1.97 1.97 0 0 1 .4-2.4zM217.5 88.8l1-.4-1.4 .9zM217.7 94.3l.8-.3-1.2 1zM220 87.5l.9-.5 .8-.6 .3-.1-.3 .4 .8-.2a.67 .67 0 0 1-.8 .6l-.3 .1-1 1.7a.36 .36 0 0 1-.6 .1l.8-1.5-.7 .2z"/>
<path d="M242.3 86.1l1.2 1.1M242.4 88.2l1.7 1M242.6 86.9l-.2 1.3M242.6 86.9l6.1 2.5-.3 .4M242.6 86.9l-.2 .8v.5M242.6 84.3l.9 1.1M242.7 84.9l-.4 1.2M242.7 84.9l6 4.1-.2 .3M242.8 89.5l-.2 .1M242.9 89.1l.1 1.4M242.9 89.1l5.9 .8-.4 .5M242.9 89.1l-.1 .8 .2 .6"/>
<path d="M243 90.5l2.3 .5M243.2 83.3l-.6 1M243.2 83.3l5.6 5.4-.2 .2M243.3 82.8l.6 1.1M243.5 81.7a4.6 4.6 0 0 1 5.5-.4 16.3 16.3 0 0 1 8.2 14.5 4.3 4.3 0 0 1-5.6 4.3 14.2 14.2 0 0 1-8.1-8.1 11.6 11.6 0 0 1-.9-9.1zM243.7 91.4l.2 1.4M243.7 91.4v.8l.2 .6M243.7 89l-.2 .1M244.2 82.1l-.9 .7M244.2 82.1l4.9 6.4-.3 .2M244.3 90.8v.4M244.8 93.6l.5 1.3"/>
<path d="M244.8 93.6l.1 .8 .4 .5M244.8 82.9l-.4-1 1.1-.5 3.8 6.9M244.9 92.6l.3 .7M245.8 80.6a106.8 106.8 0 0 0-48.5 16.8 11.2 11.2 0 0 0-3 8.4 31.7 31.7 0 0 0 13.9 24.6 11.4 11.4 0 0 0 9.4 1.8 107.9 107.9 0 0 0 38.7-33.5M246 94.4l.7 .6M246.1 82.5l-.2-1 1.2-.2 2.5 6.9M246.2 95.6l.6 1.2M246.2 95.6l.2 .7 .4 .5M247.3 91.9a9.9 9.9 0 0 1-3.4 .9M247.5 95.5l.9 .2M247.5 82.7v-1.1l1.3 .2 1.1 6.2M247.9 97.3l.7 1"/>
<path d="M247.9 97.3l.2 .6 .5 .4M248.1 92.3l.3 .3M248.1 92.2l-.8 1-2 1.7M248.2 91.3l.7-1-5.2 1.1M248.2 96.1l-1.4 .8M248.4 93.4l-1.6 3.4M248.5 91.7l.6-.9-4.3 2.8M248.6 91.7l-.5 .6M248.7 92.7l.4 .2M248.7 94.6l.4-1.2a1.77 1.77 0 0 1 .6-1.9l-1.8 5.8M249.1 83.5l.2-1.1 1.2 .4-.2 5M249.3 95.5l-.5 .2"/>
<path d="M249.3 92.9h.1M249.4 91.2l-1 2.3M249.4 91.2l-3.2 4.4M249.4 91.2l-.6 .8M249.6 88.2a3.6 3.6 0 0 1 4 .1 3.8 3.8 0 0 1-2.2 3.4 2.63 2.63 0 0 1-1.9-3.4zM249.6 91.9l-.6 2.4-.4 4M249.6 98.6l.3 .4 .4 .3M249.6 98.6l.7 .7M249.7 97.5l.1-2.7-.4-2.2 .7-.8-.5 6.8M249.7 88.1l-.7 .4M249.8 95.1l-.9 .6M249.9 93.9v2.1"/>
<path d="M249.9 96l.4 3.3M250 93.3l.7 2.2 .7 3.7M250 92.3l.4-.4 1 7.5M250.2 93.8l-.3 1.1M250.5 92.2l.3-.2 2.2 7.6M250.5 84.8l.5-1.2 1.3 .7-1.2 3.4M250.6 93.7l1.1 2.3 1.3 3.5M251 96l1.1 3.7M251.1 91.9l3.4 7.3M251.1 91.9l-.3 .2M251.3 93.7l1.5 2.3 1.7 3.2M251.3 91.8l4.3 6.5"/>
<path d="M251.4 99.4l.7 .3M251.4 99.4l.2 .2 .5 .1M251.5 86.6l1.2-1.3 1.1 1-1.4 1.4M251.6 91.6l4.8 5.3M251.7 91.5l-.6 .4M251.7 93.4l.1 .1M251.8 93.4l1.4 1.7 2.4 3.2M251.8 91.8l2.8 1.8 1.9 1.3M251.9 92.7l2.3 2 2.2 2.2M251.9 91.4l4.8 3.7-.3-1-3-1.5M252.2 91.2l3.3 1.3M252.2 96.9l1.4 2.7"/>
<path d="M252.3 91l3.8 .9 .5 1.1-4.3-1.9M253 87.9l1.1-.6 1 1.1-1.6 .6M253 99.6h.6M253 99.6h.1M253.3 96.6l1.6 2.3-.4 .3M253.3 89.7l2-.1 .7 1.1-3.1-.3h.2M253.9 95.7l1.9 2-.2 .6M254 94.3l2.3 1.8 .1 .8M194.3 105.9a31.5 31.5 0 0 0 14 24.6M196.2 110.2a160.6 160.6 0 0 1 28.3-13.2l-2.8 2.5a153.9 153.9 0 0 0-25.2 11.9zM197.7 103.4l.1 .8-.7 .4zM197.9 102.1h.3l.5 2.5a.62 .62 0 0 1 .3 .6 .62 .62 0 0 1-.5 .5l-.6-1-.1 .1a1.97 1.97 0 0 0-1.2 2l-.2 .2a.31 .31 0 0 1-.4 0 .31 .31 0 0 1 0-.4 14.8 14.8 0 0 1 1.9-4.5z"/>
<path d="M199.8 102.2a1.85 1.85 0 0 1 1.5-.7 .96 .96 0 0 1-.3 1.4l-1.1 1.1a1.73 1.73 0 0 0 1.5-.8h.2a.88 .88 0 0 1-.6 1.2 1 1 0 0 1-1.7-.1v-.9zM200.2 102.5l.7-.3-1.1 1.2zM202.2 100.8l.3-.2 .1 .2 .5-.5 .7-.4a.67 .67 0 0 1 .3 .8 .67 .67 0 0 1-.6 .5l-.1-.5-.5 .5a1.34 1.34 0 0 0-.2 1.3v.7a.36 .36 0 0 1-.1 .5 .36 .36 0 0 1-.5-.2l-.1-1.5a1.29 1.29 0 0 1 .2-1.2zM209 130.9l.1 .1"/>
<circle cx="50.8" cy="42.6" r="18"/>
<circle cx="50.8" cy="42.7" r="4.8"/>
<circle cx="50.8" cy="42.6" r="20.3"/>
<circle cx="50.8" cy="42.6" r="6"/>
<circle cx="142.1" cy="40.9" r=".51"/>
<circle cx="229.9" cy="42.6" r="10.8"/>
<circle cx="229.9" cy="42.6" r="1.99"/>
</g>
<g font-size="8.5">
<text x="204.6" y="174.2">2022meb1285</text>
<text x="198.9" y="195.5">A</text>
<text x="214.5" y="195.4">Assem1</text>
</g>
<g font-size="8.1">
<text x="67.6" y="8.9">2</text>
<text x="207.3" y="8.9">1</text>
<text x="4.4" y="56.2">B</text>
<text x="270.4" y="56.2">B</text>
<text x="3.7" y="164.1">A</text>
<text x="269.7" y="164.1">A</text>
<text x="67.6" y="212.4">2</text>
<text x="207.3" y="212.4">1</text>
</g>
<g font-size="4.7" fill="#808080">
<text x="73.9" y="18" transform="rotate(-45 73.9 18)">406.05</text>
<text x="140" y="16.8">580.00</text>
<text x="224" y="13.6" transform="rotate(-26 224 13.6)">14.11</text>
<text x="254.3" y="17" transform="rotate(64 254.3 17)">100.00</text>
<text x="79.3" y="21.5" transform="rotate(-35 79.3 21.5)">360.00</text>
<text x="92.4" y="33.1" transform="rotate(-90 92.4 33.1)">119.74</text>
<text x="99.5" y="31.9" transform="rotate(-90 99.5 31.9)">383.17</text>
<text x="106.6" y="34" transform="rotate(-90 106.6 34)">96.69</text>
<text x="11.4" y="46.9" transform="rotate(-90 11.4 46.9)">32.85</text>
<text x="184.9" y="46.6" transform="rotate(-90 184.9 46.6)">216.00</text>
<text x="199.3" y="46.2" transform="rotate(-90 199.3 46.2)">40.00</text>
<text x="267.8" y="43.9" transform="rotate(-90 267.8 43.9)">216.00</text>
<text x="19.5" y="56.1" transform="rotate(31 19.5 56.1)">63.25</text>
<text x="84.6" y="56.2" transform="rotate(84 84.6 56.2)">160.00</text>
<text x="152.7" y="68.3">712.90</text>
<text x="142.3" y="80.7">768.23</text>
</g>
<g font-size="4.7">
<text x="22.6" y="118.1">ITEM NO.</text>
<text x="46" y="125">3 housing</text>
<text x="118.4" y="125">1060 Alloy</text>
<text x="118.1" y="132.3">Alloy Steel</text>
<text x="118.1" y="139.7">Alloy Steel</text>
</g>
<g font-size="4.2">
<text x="54.8" y="118">PART NUMBER</text>
<text x="116.4" y="118">DESCRIPTION</text>
<text x="173.1" y="118">QTY.</text>
<text x="31.4" y="124.9">1</text>
<text x="176.5" y="124.9">1</text>
<text x="31.4" y="132.2">2</text>
<text x="46" y="132.2">1 propeller</text>
<text x="176.5" y="132.2">1</text>
<text x="31.4" y="139.5">3</text>
<text x="46" y="139.5">2 SHAFT</text>
<text x="176.5" y="139.5">1</text>
</g>
<g font-size="3.4">
<text x="197.8" y="166">TITLE:</text>
<text x="198.7" y="188.1">SIZE</text>
<text x="207.5" y="188.1">DWG. NO.</text>
<text x="256.5" y="188.2">REV</text>
<text x="198.8" y="201.7">SCALE: 1:10</text>
<text x="217.7" y="201.8">WEIGHT:</text>
<text x="244.5" y="201.7">SHEET 1 OF 1</text>
</g>
<text font-size="2.4" x="119.8" y="156.2">UNLESS OTHERWISE SPECIFIED:</text>
<g font-size="2.2">
<text x="119.5" y="161.8">DIMENSIONS ARE IN INCHES</text>
<text x="154.8" y="161.4">DRAWN</text>
<text x="175.4" y="156.6">NAME</text>
<text x="187.9" y="156.7">DATE</text>
<text x="119.5" y="164.4">TOLERANCES:</text>
<text x="119.5" y="167.1">FRACTIONAL</text>
<text x="154.9" y="166.3">CHECKED</text>
<text x="119.5" y="169.7">ANGULAR: MACH</text>
<text x="119.5" y="172.4">TWO PLACE DECIMAL</text>
<text x="142.5" y="169.7">BEND</text>
<text x="154.8" y="171">ENG APPR.</text>
<text x="119.5" y="175">THREE PLACE DECIMAL</text>
<text x="154.9" y="175.7">MFG APPR.</text>
<text x="154.9" y="180.4">Q.A.</text>
<text x="154.9" y="184.6">COMMENTS:</text>
</g>
<g font-size="2.1">
<text x="75.5" y="195.7">NEXT ASSY</text>
<text x="100.9" y="195.7">USED ON</text>
<text x="86.9" y="201.5">APPLICATION</text>
<text x="123.1" y="201.6">DO NOT SCALE DRAWING</text>
</g>
<g font-size="2">
<text x="31.5" y="182.9">PROPRIETARY AND CONFIDENTIAL</text>
<text x="119.2" y="180.6">INTERPRET GEOMETRIC</text>
<text x="119.2" y="183.1">TOLERANCING PER:</text>
<text x="27.8" y="186.5">THE INFORMATION CONTAINED IN THIS</text>
<text x="27.8" y="189">DRAWING IS THE SOLE PROPERTY OF</text>
<text x="27.8" y="191.6">&lt;INSERT COMPANY NAME HERE&gt;. ANY</text>
<text x="119.1" y="186.7">MATERIAL</text>
<text x="27.8" y="194.1">REPRODUCTION IN PART OR AS A WHOLE</text>
<text x="27.8" y="196.6">WITHOUT THE WRITTEN PERMISSION OF</text>
<text x="119.1" y="193.5">FINISH</text>
<text x="27.8" y="199.1">&lt;INSERT COMPANY NAME HERE&gt; IS</text>
<text x="27.8" y="201.7">PROHIBITED.</text>
</g>
</svg>
